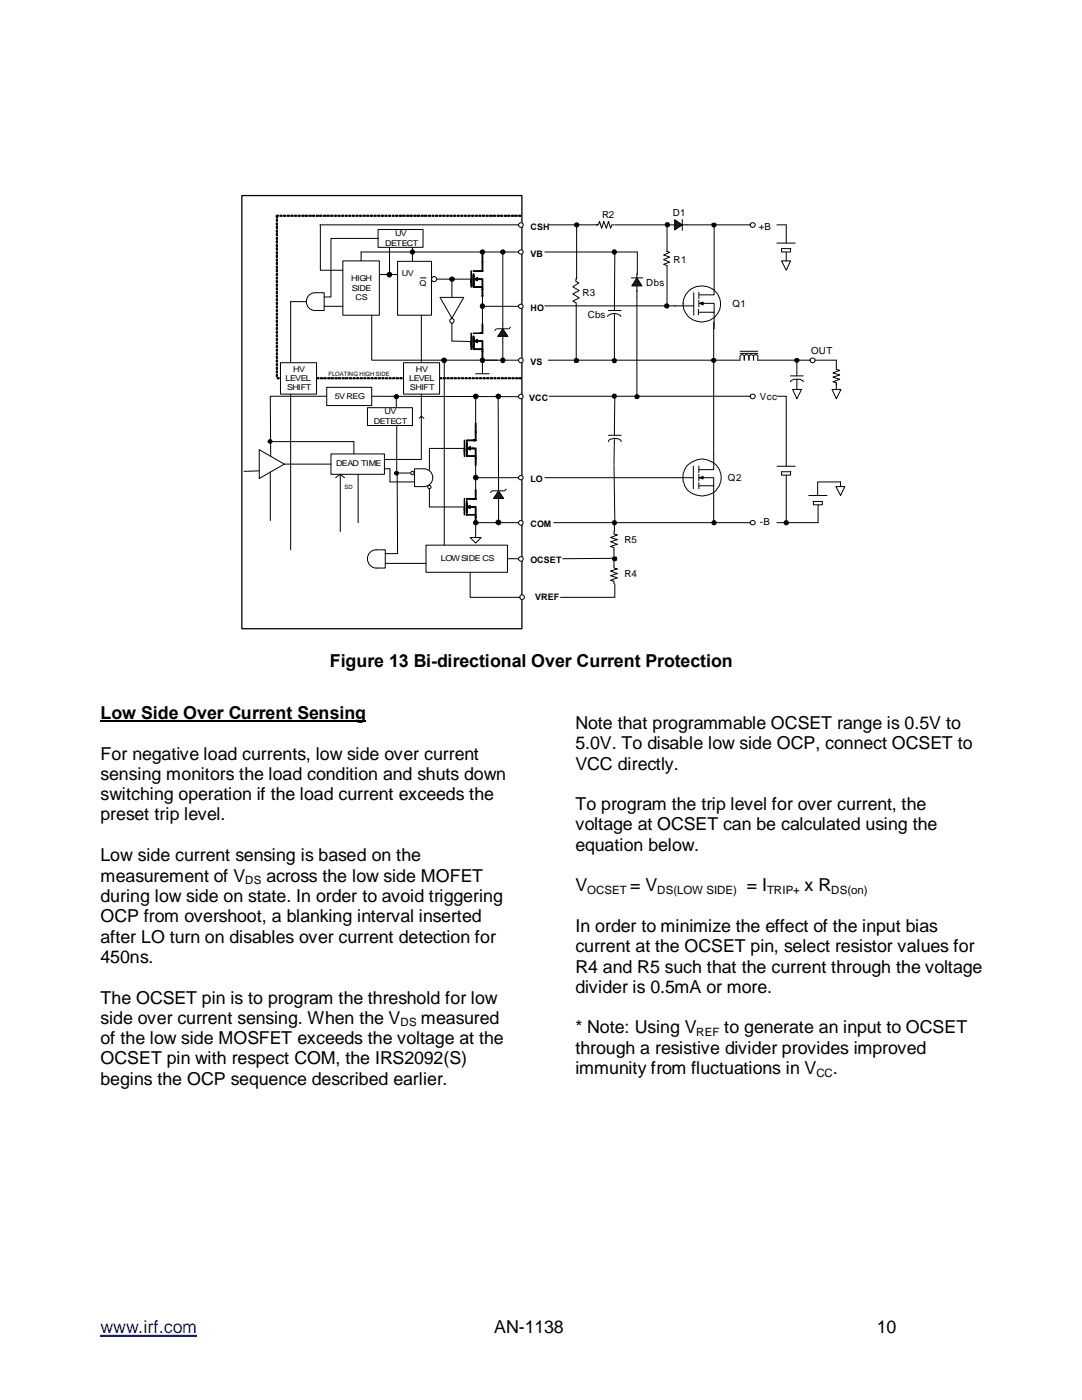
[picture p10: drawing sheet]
<svg xmlns="http://www.w3.org/2000/svg" width="216mm" height="279mm" viewBox="0 0 216 279" stroke-linecap="round" stroke-linejoin="round" font-family="sans-serif">
<path d="M20.1 266.5h19.2" fill="none" stroke="#00f" stroke-width=".2"/>
<path d="M20.1 266.6h19.2" fill="none" stroke="#00f" stroke-width=".25"/>
<path d="M48.3 39h55.8v86.5h-55.8z" fill="none" stroke="#000" stroke-width=".25"/>
<path d="M85 108.8h16.3v5.4h-16.3z" fill-rule="evenodd" fill="#fff"/>
<path d="M85 108.8h16.3v5.4h-16.3z" fill="none" stroke="#000" stroke-width=".2"/>
<path d="M68.4 52.1h7.3v10.8h-7.3z" fill-rule="evenodd" fill="#fff"/>
<path d="M68.4 52.1h7.3v10.8h-7.3z" fill="none" stroke="#000" stroke-width=".2"/>
<path d="M87.8 59.4h4.7l-2.3 4.1z" fill="#fff"/>
<path d="M87.8 59.4h4.7l-2.3 4.1z" fill="none" stroke="#000" stroke-width=".2"/>
<circle cx="86.6" cy="55.7" r=".51" fill="#fff"/>
<g fill="none" stroke="#000" stroke-width=".2">
<path d="M72.1 50.3v1.8M96.3 57.8v6.9M96.3 61.1h7.2"/>
<circle cx="86.6" cy="55.7" r=".51"/>
<circle cx="90.2" cy="55.7" r=".44"/>
<circle cx="96.3" cy="61.1" r=".45"/>
<circle cx="96.3" cy="71.9" r=".45"/>
</g>
<g fill="#000">
<circle cx="90.2" cy="55.7" r=".44"/>
<circle cx="96.3" cy="61.1" r=".45"/>
<circle cx="96.3" cy="71.9" r=".45"/>
</g>
<path d="M79.3 52.2h6.8v10.7h-6.8z" fill-rule="evenodd" fill="#fff"/>
<path d="M79.3 52.2h6.8v10.7h-6.8zM83.9 55.5h1.1M87.2 55.7h3v3.6" fill="none" stroke="#000" stroke-width=".2"/>
<circle cx="90.2" cy="64" r=".44" fill="#fff"/>
<g fill="none" stroke="#000" stroke-width=".2">
<path d="M72.1 50.3h31.4M90.2 55.7h3.9M90.2 64.5v3.6l3.9 .1M96.3 71.9h7.2"/>
<circle cx="96.3" cy="50.3" r=".43"/>
<circle cx="90.2" cy="64" r=".44"/>
</g>
<circle cx="96.3" cy="50.3" r=".43" fill="#000"/>
<path d="M73.3 81.4h9v3.5h-9z" fill-rule="evenodd" fill="#fff"/>
<path d="M72.4 79.1l31.1 .1M73.3 81.4h9v3.5h-9z" fill="none" stroke="#000" stroke-width=".2"/>
<path d="M66 90.6h10.7v4.1h-10.7z" fill-rule="evenodd" fill="#fff"/>
<g fill="none" stroke="#000" stroke-width=".2">
<path d="M94.9 79.1v5.4M66 90.6h10.7v4.1h-10.7zM77.8 93.6v2.6h4.9M79.2 94.4h2.8M92.7 89.5h-7v4.3M94.9 91.7v6.1M94.9 95.3h8.6M85.7 101.2h7M95.4 104.3h8.1"/>
<circle cx="94.9" cy="95.3" r=".45"/>
</g>
<circle cx="94.9" cy="95.3" r=".45" fill="#000"/>
<path d="M93.8 107.3h2.2l-1.1 1.1z" fill="#fff"/>
<g fill="none" stroke="#000" stroke-width=".2">
<path d="M82.3 49.9v2.3M94.6 55.7l.6-.3v.6zM74.2 62.9v9h25M79.1 79.3v2.1M94.6 68.1l.6-.4v.7zM93.2 89.5l.7-.4v.7zM93.1 101.2l.7-.4v.7zM93.8 107.3h2.2l-1.1 1.1zM94.9 103.9v3.4"/>
<circle cx="82.3" cy="50.3" r=".43"/>
<circle cx="79.1" cy="79.2" r=".43"/>
</g>
<g fill="#000">
<path d="M94.6 55.7l.6-.3v.6zM94.6 68.1l.6-.4v.7zM93.2 89.5l.7-.4v.7zM93.1 101.2l.7-.4v.7z"/>
<circle cx="82.3" cy="50.3" r=".43"/>
<circle cx="79.1" cy="79.2" r=".43"/>
</g>
<g fill="#000" stroke="#000" stroke-width=".2">
<path d="M94 56.7l.1 .6zM94.4 56.7h.2l-.1 .6zM94.4 55.6l1.5 .1-1.4 .1zM95.5 55.6h.8v1.7l-.1-.1v-1.5l.1 .1h-.7zM96.2 50.2l.2 .1-.1 2.1zM94 69.1l.1 .7zM94.4 69l.2 .1-.1 .7zM94.4 68l1.5 .1-1.4 .1zM95.6 68h.7v1.8l-.1-1.7 .1 .1-.8-.1zM92.6 90.5l.1 .6zM93.1 90.4l.1 .1-.1 .6zM93.1 89.4l1.5 .1-1.5 .1z"/>
<path d="M94.2 89.4h.8v1.7l-.2-.1v-1.5l.1 .1h-.7zM94.8 84.5h.2l-.1 1.9zM92.6 102.2l.1 .6zM93.1 101.1l1.2 .1-1.2 .1zM94.2 101.1h.8v1.7h-.2v-1.6l.1 .1h-.7z"/>
<path d="M94 54.1l.1 2.4zM94 55.9l.1 1z"/>
<path d="M94.4 54.8l.2 .1-.1 2.3zM94.4 54.7h.2l-.1 2.4z"/>
<path d="M94.4 57.2h2l-.1 .6-.1-.1v-.5l.1 .1zM96.2 57.7h.2v1.4h-.2l.1-.1 .1 .2h-.2z"/>
<path d="M96.2 52.3h.2l-.1 1.9h-.5v-.2h.5l-.1 .1zM94.4 54.1h2l-1.9 .1z"/>
<path d="M94 66.5l.1 2.3zM94 68.3l.1 1z"/>
<path d="M94.4 67.2h.2l-.1 2.4zM94.4 67.1h.2l-.1 2.3z"/>
<path d="M94.4 69.6h1.9v.5h-.1v-.4l.1 .1h-1.8zM96.2 70.1h.2l-.1 1.4z"/>
<path d="M96.2 64.7h.2l-.1 1.8h-.5h.5zM94.4 66.5h2z"/>
<path d="M92.6 87.8l.1 2.5zM92.6 89.6l.1 1.1z"/>
<path d="M92.6 99.5l.1 2.4zM92.6 101.4l.1 1z"/>
<path d="M93.1 88.6h.1l-.1 2.3zM93.1 88l.1 .1-.1 2.2z"/>
<path d="M93.1 91l1.8-.1 .1 .6h-.2v-.5l.1 .1h-1.8zM94.9 91.5h.1v1.4h-.2z"/>
<path d="M94.9 86l.1 .1v1.8l-.5 .1v-.2h.4l-.1 .1zM93.1 87.8l1.9 .1-1.9 .1z"/>
<path d="M94.8 97.8h.2v1.8h-.6l.1-.1h.4l-.1 .1zM93.1 99.5l1.9 .1-1.9 .1z"/>
<path d="M93.1 100.5l.1 .1-.1 2.3zM93.1 99.9l.1 .1-.1 2.3z"/>
<path d="M93.1 102.7h1.9v.6l-.2-.1 .1-.4zM94.9 103.1l.1 .1-.1 1.4z"/>
</g>
<circle cx="103.9" cy="44.9" r=".48" fill="#fff"/>
<g fill="none" stroke="#000" stroke-width=".2">
<path d="M63.8 44.9h39.7M63.9 44.9v9h4.5"/>
<circle cx="103.9" cy="44.9" r=".48"/>
</g>
<path d="M51.7 89.7l5 2.9-5 2.9z" fill="#fff"/>
<g fill="none" stroke="#000" stroke-width=".2">
<path d="M58 60.2v49.5M64.7 61.1h3.7M72.4 79.1h-18.5l.1 11.9M84.1 62.9v28.8h-7.4M88.6 71.9v36.9M51.7 89.7l5 2.9-5 2.9zM53.9 94.1v9.8M56.7 92.6h9.3M67 95.3l.9-.6 .8 .6M67.9 94.7v11.4M71.5 94.7v9.6M79.2 84.9v9.5"/>
<path d="M83.7 83.5l.4-.4 .5 .4"/>
<circle cx="88.6" cy="71.9" r=".48"/>
<circle cx="53.9" cy="88.1" r=".39"/>
<circle cx="94.9" cy="104.3" r=".44"/>
</g>
<g fill="#000">
<circle cx="88.6" cy="71.9" r=".48"/>
<circle cx="53.9" cy="88.1" r=".39"/>
<circle cx="94.9" cy="104.3" r=".44"/>
</g>
<g fill="#000" stroke="#000" stroke-width=".2">
<path d="M55.2 43l.3-.1 .1 .2-.4 .1zM55.9 43l.3-.1 .1 .3h-.4zM56.6 43l.3-.1 .2 .2-.5 .1zM57.3 43l.4-.1v.3h-.4zM58 43l.4-.1 .1 .2-.5 .1zM58.8 43l.3-.1 .1 .3h-.4zM59.5 43l.4-.1v.2l-.4 .1zM60.3 42.9l.4 .2-.5 .1zM60.9 43l.4-.1 .1 .2-.5 .1zM61.6 43l.4-.1 .1 .2-.5 .1zM62.4 43l.3-.1 .1 .2-.4 .1zM63.2 42.9l.4 .2-.5 .1zM63.8 43l.4-.1 .1 .2-.5 .1zM64.6 42.9l.4 .2-.4 .1zM65.2 43l.4-.1 .1 .3h-.5zM66 42.9l.5 .2-.5 .1zM66.7 43l.4-.1v.3h-.4zM67.5 42.9l.4 .2-.5 .1zM68.2 43l.3-.1 .1 .3h-.4zM68.9 42.9l.4 .2-.4 .1zM69.6 43l.3-.1 .1 .3h-.4zM70.3 43l.3-.1 .2 .2-.5 .1zM71 43l.4-.1v.3h-.4zM71.8 43l.3-.1 .1 .2-.4 .1zM72.5 43l.3-.1 .1 .3h-.4zM73.2 43l.3-.1 .2 .2-.5 .1zM73.9 43l.4-.1v.3h-.4zM74.6 43l.3-.1 .2 .2-.5 .1zM75.4 43l.3-.1 .1 .3h-.4zM76.1 43l.4-.1v.2l-.4 .1zM76.8 43l.3-.1 .1 .3h-.4zM77.5 43l.4-.1 .1 .2-.5 .1zM78.3 42.9l.3 .1v.2h-.3zM79 43l.3-.1 .1 .2-.4 .1zM79.7 43l.3-.1 .2 .2-.5 .1zM80.4 43l.4-.1 .1 .2-.5 .1zM81.2 42.9l.4 .2-.4 .1zM81.8 43l.4-.1 .1 .2-.5 .1zM82.6 42.9l.5 .2-.5 .1zM83.3 43l.4-.1v.3h-.4zM84.1 42.9l.4 .2-.5 .1zM84.7 43l.4-.1 .1 .3h-.5zM85.5 42.9l.4 .2-.4 .1zM86.2 43l.3-.1 .1 .3h-.4zM87 42.9l.4 .2-.5 .1zM87.6 43l.4-.1v.3h-.4zM88.4 43l.2-.1 .2 .2-.4 .1zM89.1 43l.3-.1 .1 .3h-.4zM89.8 43l.3-.1 .2 .2-.5 .1zM90.5 43l.3-.1 .1 .3h-.4zM91.2 43l.3-.1 .2 .2-.5 .1zM92 43l.3-.1 .1 .3h-.4zM92.7 43l.3-.1 .1 .2-.4 .1zM93.4 43l.3-.1 .1 .3h-.4zM94.1 43l.4-.1 .1 .2-.5 .1zM94.8 43l.4-.1v.3h-.4zM95.6 43l.3-.1 .1 .2-.4 .1zM96.3 43l.3-.1 .1 .3h-.4zM97 43l.4-.1 .1 .2-.5 .1zM97.7 43l.3-.1 .2 .2-.5 .1zM98.4 43l.4-.1 .1 .2-.5 .1zM99.2 42.9l.5 .2-.5 .1zM99.9 43l.3-.1 .1 .2-.4 .1zM100.7 42.9l.4 .2-.5 .1zM101.3 43l.4-.1 .1 .3h-.5zM102.1 42.9l.4 .2-.4 .1zM102.8 43l.3-.1 .1 .3h-.4zM103.5 42.9l.5 .2-.5 .1z"/>
<path d="M55.2 74.7h.1l.1 .1-.1 .4-.2-.2zM55.2 74l.2 .1-.1 .3-.2-.1zM55.2 73.3l.1-.1 .1 .2-.1 .3-.2-.1zM55.2 72.6h.2l-.1 .4-.2-.1zM55.2 71.9l.1-.1 .1 .2-.1 .3-.2-.2zM55.2 71.1l.2 .1-.1 .3h-.2zM55.2 70.4h.1l.1 .1-.1 .4-.2-.2zM55.2 69.7l.2 .1-.1 .3-.2-.1zM55.2 69l.1-.1 .1 .2-.1 .3-.2-.1zM55.2 68.3h.2l-.1 .4-.2-.1zM55.2 67.5h.1l.1 .1-.1 .4-.2-.2zM55.2 66.8l.2 .1-.1 .3-.2-.1zM55.2 66.1l.1-.1 .1 .2-.1 .3-.2-.1zM55.2 65.4h.2l-.1 .4-.2-.1zM55.2 64.7l.1-.1 .1 .2-.1 .3-.2-.2zM55.2 63.9l.2 .1-.1 .3h-.2zM55.2 63.2h.1l.1 .1-.1 .4-.2-.2zM55.2 62.5l.2 .1-.1 .3-.2-.1zM55.2 61.8l.1-.1 .1 .2-.1 .3-.2-.1zM55.2 61.1h.2l-.1 .4-.2-.1zM55.1 60.4h.3l-.1 .4zM55.2 59.6l.2 .1-.1 .3-.2-.1zM55.1 58.9h.3l-.1 .5zM55.2 58.2l.2 .1-.1 .3-.2-.1zM55.1 57.5h.3l-.1 .4zM55.2 56.7l.2 .1-.1 .3h-.2zM55.1 56h.3l-.1 .5zM55.2 55.3l.2 .1-.1 .3-.2-.1zM55.1 54.6h.3l-.1 .4zM55.2 53.8h.1l.1 .1-.1 .4-.2-.1zM55.1 53.2h.3l-.1 .4zM55.2 52.4l.1-.1 .1 .2-.1 .3-.2-.1zM55.1 51.7h.3l-.1 .5zM55.2 50.9h.1l.1 .2-.1 .3-.2-.1zM55.1 50.3h.3l-.1 .4zM55.2 49.5l.1-.1 .1 .2-.1 .4-.2-.1zM55.1 48.9h.3l-.1 .4zM55.2 48.1l.1-.1 .1 .2-.1 .3-.2-.1zM55.1 47.4h.3l-.1 .4zM55.2 46.6h.1l.1 .1-.1 .4-.2-.1zM55.2 45.9l.2 .1-.1 .4-.2-.2zM55.2 45.2l.1-.1 .1 .2-.1 .3h-.2zM55.1 44.5h.3l-.1 .5zM55.2 43.7h.1l.1 .2-.1 .3-.2-.1zM55.2 43l.2 .1-.1 .4-.2-.2z"/>
<path d="M103.6 75.4h.4l.1 .1-.5 .1zM103 75.4l.4 .1-.5 .1zM102.2 75.4h.3l.1 .1-.4 .1zM101.5 75.4h.3v.2h-.3zM100.7 75.4h.4l.1 .1-.5 .1zM100 75.4h.3l.2 .1-.5 .1zM99.3 75.4h.4v.1l-.4 .1zM98.6 75.4h.3l.1 .2h-.4zM97.8 75.4h.4l.1 .1-.5 .1zM97.1 75.4h.4v.2h-.4zM96.4 75.4h.3l.2 .1-.5 .1zM95.7 75.4h.3l.1 .2h-.4zM95 75.4h.2l.2 .1-.4 .1zM94.2 75.4h.4v.2h-.4zM93.5 75.4h.3l.2 .1-.5 .1zM92.8 75.4h.3l.1 .2h-.4zM92.1 75.4h.3l.1 .1-.4 .1zM91.4 75.4h.3l.1 .2h-.4zM90.7 75.4l.4 .1-.5 .1zM89.9 75.4h.4v.2h-.4zM89.2 75.4l.5 .1-.5 .1zM88.5 75.4h.3l.1 .2h-.4zM87.8 75.4l.4 .1-.4 .1zM87 75.4h.4l.1 .2h-.5zM86.4 75.4l.4 .1-.5 .1zM85.6 75.4h.3l.1 .1-.4 .1zM84.9 75.4l.4 .1-.4 .1zM84.1 75.4h.4l.1 .1-.5 .1zM83.5 75.4l.4 .1-.5 .1zM82.7 75.4h.4v.1l-.4 .1zM82 75.4h.3l.2 .1-.5 .1zM81.2 75.4h.4l.1 .1-.5 .1zM80.5 75.4h.4v.2h-.4zM79.8 75.4h.4l.1 .1-.5 .1zM79.1 75.4h.3l.1 .2h-.4zM78.4 75.4h.3l.1 .1-.4 .1zM77.6 75.4h.4l.1 .2h-.5zM76.9 75.4h.3l.2 .1-.5 .1zM76.2 75.4h.3l.1 .2h-.4zM75.5 75.4h.3l.1 .1-.4 .1zM74.8 75.4h.3l.1 .2h-.4zM74.1 75.4h.2l.2 .1-.4 .1zM73.3 75.4h.4v.2h-.4zM72.6 75.4h.3l.2 .1-.5 .1zM71.9 75.4h.3l.1 .2h-.4zM71.2 75.4l.4 .1-.4 .1zM70.5 75.4h.3l.1 .2h-.4zM69.8 75.4l.4 .1-.5 .1zM69 75.4h.3l.1 .2h-.4zM68.3 75.4l.4 .1-.4 .1zM67.5 75.4h.4l.1 .1-.5 .1zM66.9 75.4l.4 .1-.5 .1zM66.1 75.4h.4v.2h-.4zM65.4 75.4l.5 .1-.5 .1zM64.7 75.4h.3l.1 .1-.4 .1zM63.9 75.4h.4l.1 .1-.5 .1zM63.2 75.4h.4l.1 .1-.5 .1zM62.5 75.4h.3l.1 .2h-.4zM61.8 75.4h.3l.1 .1-.4 .1zM61.1 75.4h.3l.1 .2h-.4zM60.3 75.4h.4l.1 .1-.5 .1zM59.6 75.4h.3l.1 .2h-.4zM58.9 75.4h.3l.2 .1-.5 .1zM58.2 75.4h.3l.1 .2h-.4zM57.5 75.4h.2l.2 .1-.4 .1zM56.7 75.4h.4v.2h-.4zM56 75.4h.3l.2 .1-.5 .1zM55.3 75.4h.3l.1 .2h-.4z"/>
</g>
<circle cx="103.9" cy="50.3" r=".46" fill="#fff"/>
<circle cx="103.9" cy="50.3" r=".46" fill="none" stroke="#000" stroke-width=".2"/>
<circle cx="103.9" cy="61.1" r=".44" fill="#fff"/>
<circle cx="103.9" cy="61.1" r=".44" fill="none" stroke="#000" stroke-width=".2"/>
<circle cx="103.9" cy="71.9" r=".45" fill="#fff"/>
<circle cx="103.9" cy="71.9" r=".45" fill="none" stroke="#000" stroke-width=".2"/>
<circle cx="103.9" cy="79.1" r=".45" fill="#fff"/>
<circle cx="103.9" cy="79.1" r=".45" fill="none" stroke="#000" stroke-width=".2"/>
<circle cx="103.9" cy="95.3" r=".44" fill="#fff"/>
<circle cx="103.9" cy="95.3" r=".44" fill="none" stroke="#000" stroke-width=".2"/>
<circle cx="103.9" cy="104.3" r=".45" fill="#fff"/>
<circle cx="103.9" cy="104.3" r=".45" fill="none" stroke="#000" stroke-width=".2"/>
<circle cx="82.3" cy="94.4" r=".33" fill="#fff"/>
<circle cx="82.3" cy="94.4" r=".33" fill="none" stroke="#000" stroke-width=".2"/>
<circle cx="85.7" cy="97.2" r=".33" fill="#fff"/>
<g fill="none" stroke="#000" stroke-width=".2">
<path d="M54.3 88.1h16.3v2.5M76.7 93.6h1.1M82.7 93.6a3.3 3.3 0 0 1 3.1 .5 1.77 1.77 0 0 1 .4 1.9 1.77 1.77 0 0 1-1.6 1.1h-1.9zM85.7 97.5v3.7"/>
<circle cx="85.7" cy="97.2" r=".33"/>
</g>
<circle cx="103.9" cy="111.5" r=".48" fill="#fff"/>
<circle cx="103.9" cy="111.5" r=".48" fill="none" stroke="#000" stroke-width=".2"/>
<path d="M75.4 45.8h9v3.6h-9z" fill-rule="evenodd" fill="#fff"/>
<g fill="none" stroke="#000" stroke-width=".2">
<path d="M75.4 45.8h9v3.6h-9zM75.7 54.8h3.6M77.7 49.4v5.4M82.3 49.4v.9M94.9 74.6h2.7M96.3 72v2.6M99.2 65.6h2.2M100.3 64.7v3.6M51.6 94l-2.9 .1M79.2 94.4l.1 16.1h-2.4"/>
<circle cx="77.7" cy="54.8" r=".48"/>
<circle cx="94.9" cy="79.1" r=".45"/>
<circle cx="79.1" cy="94.4" r=".39"/>
</g>
<g fill="#000">
<circle cx="77.7" cy="54.8" r=".48"/>
<circle cx="94.9" cy="79.1" r=".45"/>
<circle cx="79.1" cy="94.4" r=".39"/>
</g>
<path d="M100.3 65.6l1 1.5h-2z" fill="#1a1a1a"/>
<g fill="none" stroke="#000" stroke-width=".2">
<path d="M100.3 50.3v14.4M99.1 65.6l-.4 .4M100.3 65.6l1 1.5h-2zM100.3 68.3v3.6M101.9 65.3l-.3 .3M98.3 98h2.3M99.5 97v3.7"/>
<circle cx="100.3" cy="50.3" r=".43"/>
<circle cx="100.4" cy="71.9" r=".45"/>
</g>
<g fill="#000">
<circle cx="100.3" cy="50.3" r=".43"/>
<circle cx="100.4" cy="71.9" r=".45"/>
</g>
<path d="M99.5 98l1 1.5h-2z" fill="#1a1a1a"/>
<g fill="none" stroke="#000" stroke-width=".2">
<path d="M61.6 58.9a3.3 3.3 0 0 1 3.1-.5v3.6a3.3 3.3 0 0 1-3.1-.5 1.84 1.84 0 0 1 0-2.6zM75.5 47.6h-9.5v11.7h-1.3M58 60.2h3.1M99.4 79.1l.1 17.9M98.2 98l-.3 .3M99.5 98l1 1.5h-2zM101 97.6l-.3 .4M99.5 100.7v3.5M101.3 111.5h2.2"/>
<circle cx="99.4" cy="79.1" r=".45"/>
<circle cx="99.5" cy="104.3" r=".48"/>
</g>
<g fill="#000">
<circle cx="99.4" cy="79.1" r=".45"/>
<circle cx="99.5" cy="104.3" r=".48"/>
</g>
<path d="M80.5 72.4h7.2v6.3h-7.2z" fill-rule="evenodd" fill="#fff"/>
<path d="M80.5 72.4h7.2v6.3h-7.2z" fill="none" stroke="#000" stroke-width=".2"/>
<path d="M56 72.4h7.2v6.3h-7.2z" fill-rule="evenodd" fill="#fff"/>
<path d="M56 72.4h7.2v6.3h-7.2z" fill="none" stroke="#000" stroke-width=".2"/>
<path d="M65.2 77.3h9v3.6h-9z" fill-rule="evenodd" fill="#fff"/>
<g fill="none" stroke="#000" stroke-width=".2">
<path d="M122.7 50.3l-.1 11.7M127.1 57.9v1.4M137.3 58.2a3.7 3.7 0 0 1 4.9-.5 3.7 3.7 0 0 1 1.1 4.8 3.7 3.7 0 0 1-4.7 1.5 3.7 3.7 0 0 1-2.1-4.5l.3-.7zM138.4 58.4v4.5M139.4 58.3v1.3M139.4 59.9v1.3M142.5 56.6v2.2h-3M156.9 44.9v3.6M65.2 77.3h9v3.6h-9zM121.2 63.2v-.1a1.82 1.82 0 0 1 2.7 .1M121.4 62h2.6M122.6 62.7v9.2"/>
<path d="M134.6 61h3.7M139.4 61.7v1.1zM139.4 62.3h3.1v3.3M139.5 60.5h3v1.8M139.6 60.5l.7-.2v.6zM142.1 71.6h.6l.1 .5-.2 .2h-.4l-.2-.2zM142.4 64.3v29.4h-3M147.7 71.9v-.7a.42 .42 0 0 1 .4-.4 .42 .42 0 0 1 .4 .4v.7v-.7a.47 .47 0 0 1 .5-.4 .47 .47 0 0 1 .4 .4v.7v-.7a.47 .47 0 0 1 .5-.4 .47 .47 0 0 1 .5 .4v.7v-.7a.42 .42 0 0 1 .4-.4 .42 .42 0 0 1 .4 .4v.7h10.4M147.7 70.5h3.5M147.7 70.1h3.5M157.7 76.2l.2-.3 .5-.2h1.3l.6 .3v.2M157.7 75h2.6"/>
<path d="M159 72.4v2.6M159 75.7v2M162.6 71.9h4.3v1.3M121.4 88.1a1.14 1.14 0 0 1 1.5-.6l.6 .1 .5 .5M121.4 86.9h2.6M134.8 95.3h3.5M137.2 92.8a3.9 3.9 0 0 1 4-1 3.9 3.9 0 0 1 2.6 3.1 3.7 3.7 0 0 1-5.1 3.8 3.7 3.7 0 0 1-1.5-5.9zM138.3 93v4.5M139.4 96.4v1.1zM139.4 96.9h3v2.9M139.4 95.3h3v1.6M139.4 93v1.3"/>
<path d="M139.4 94.7v1.2M139.5 95.3l.8-.2v.5zM73.8 110.2a3.3 3.3 0 0 1 3.1-.5v3.7a3.1 3.1 0 0 1-3.1-.6 1.89 1.89 0 0 1 0-2.6zM76.9 112.4h8.1M122.3 104.1a.44 .44 0 0 1 .6 0 .44 .44 0 0 1-.1 .6h-.4l-.1-.1zM122.3 111.3l.6-.1a.45 .45 0 0 1 .1 .6 .45 .45 0 0 1-.6 .1 .45 .45 0 0 1-.1-.6zM156.5 104.1l.4-.2a.44 .44 0 0 1 .4 .3 .44 .44 0 0 1-.2 .5h-.4l-.2-.2zM163.2 100.8v3.5"/>
<circle cx="122.6" cy="50.3" r=".42"/>
<circle cx="122.6" cy="72" r=".41"/>
</g>
<g fill="#000">
<path d="M139.6 60.5l.7-.2v.6z" fill-rule="evenodd"/>
<path d="M142.1 71.6h.6l.1 .5-.2 .2h-.4l-.2-.2z" fill-rule="evenodd"/>
<path d="M139.5 95.3l.8-.2v.5z" fill-rule="evenodd"/>
<path d="M122.3 104.1a.44 .44 0 0 1 .6 0 .44 .44 0 0 1-.1 .6h-.4l-.1-.1z" fill-rule="evenodd"/>
<path d="M122.3 111.3l.6-.1a.45 .45 0 0 1 .1 .6 .45 .45 0 0 1-.6 .1 .45 .45 0 0 1-.1-.6z" fill-rule="evenodd"/>
<path d="M156.5 104.1l.4-.2a.44 .44 0 0 1 .4 .3 .44 .44 0 0 1-.2 .5h-.4l-.2-.2z" fill-rule="evenodd"/>
<circle cx="122.6" cy="50.3" r=".42"/>
<circle cx="122.6" cy="72" r=".41"/>
</g>
<path d="M158.2 77.7h1.7l-.9 1.9z" fill="#fff"/>
<path d="M158.2 77.7h1.7l-.9 1.9z" fill="none" stroke="#000" stroke-width=".2"/>
<path d="M166 77.7h1.8l-.9 1.9z" fill="#fff"/>
<path d="M155 48.5h3.7M157.7 49.6v.7h-1.7v-.7h1.8M142.3 71.9h5.4M166 77.7h1.8l-.9 1.9zM166.9 76.4v1.3M155 93h3.7M156.9 94.8v9.5M157.7 94.1v.7h-1.7v-.7h1.8M161.4 98.9h3.6M162.2 100.1h1.9v.7h-1.8v-.7" fill="none" stroke="#000" stroke-width=".2"/>
<path d="M156 52.1h1.7l-.8 1.8z" fill="#fff"/>
<g fill="none" stroke="#000" stroke-width=".2">
<path d="M133 50.1l.6 .3-1.2 .5 1.2 .4-1.2 .5 1.2 .5-1.2 .4 .7 .3M156 52.1h1.7l-.8 1.8zM127.1 79.1h22.6M132.7 60.8l.3-.2 .4 .2v.5l-.1 .1a.42 .42 0 0 1-.6-.1 .42 .42 0 0 1 0-.5zM155 79.1h1.9v13.9M122.6 87.5l-.1 5M167.7 96.2h-4.5v2.7M122.5 112.9v.5l.7 .1-1.4 .5 1.4 .5-1.4 .4 1.4 .4-1.4 .5 .7 .2v.5M122.5 106.1v.5l.7 .2-1.4 .5 1.4 .4-1.4 .4 1.4 .5-1.4 .5 .7 .2v.4M122.6 104.3h27.1M155 104.3h8.2"/>
<circle cx="122.6" cy="79.1" r=".42"/>
<circle cx="150.2" cy="104.3" r=".47"/>
</g>
<g fill="#000">
<path d="M132.7 60.8l.3-.2 .4 .2v.5l-.1 .1a.42 .42 0 0 1-.6-.1 .42 .42 0 0 1 0-.5z" fill-rule="evenodd"/>
<circle cx="122.6" cy="79.1" r=".42"/>
</g>
<path d="M166.8 97.1h1.8l-.9 1.8z" fill="#fff"/>
<g fill="none" stroke="#000" stroke-width=".2">
<path d="M126 55.5h2.3M127.1 54.6v3.6M166.9 73.2v.5l.7 .2-1.4 .5 1.4 .4-1.4 .5 1.4 .4-1.4 .5 .7 .2v.5M142.4 99.8v4.5M166.8 97.1h1.8l-.9 1.8z"/>
<circle cx="142.5" cy="104.4" r=".41"/>
</g>
<circle cx="142.5" cy="104.4" r=".41" fill="#000"/>
<path d="M127.1 55.5l1 1.6h-2z" fill="#1a1a1a"/>
<path d="M127.1 55.5l1 1.6h-2zM133.4 44.9h3.7M136.1 43.8v2.2" fill="none" stroke="#000" stroke-width=".2"/>
<path d="M134.6 43.9l1.5 1-1.5 1z" fill="#1a1a1a"/>
<g fill="none" stroke="#000" stroke-width=".2">
<path d="M108.7 50.3h18.5v4.5M109.6 44.9h9.7M115 55.5l-.1 .6 .6 .4-1.2 .7 1.3 .8-1.3 .7 1.3 .7-1.3 .7 .7 .4v11.4M115.1 44.9v10.8M119 44.9h.4l.2-.7 .5 1.4 .4-1.4 .5 1.4 .4-1.4 .4 1.4 .3-.7h.4M122.7 44.9h10.7M127.1 59.3v19.8h-17.5M133.1 45v5.2M133.1 53v8M134.6 43.9l1.5 1-1.5 1zM137.1 44.9h12.6M142.5 44.9v11.7"/>
<path d="M155 44.9h1.9M156.9 50.3v1.8M108.7 61h26.1M109.4 71.9h33M114.7 71.6l.4-.1 .3 .2v.5a.45 .45 0 0 1-.7 .1 .45 .45 0 0 1 0-.7zM122.7 79.1l-.1 7.8M126.8 78.8h.5l.2 .2v.3a.44 .44 0 0 1-.7 .2 .44 .44 0 0 1 0-.7zM108.7 95.3h26.1M122.5 92.7l.2 11.3M167.7 96.2v.9M110.5 104.3h12.1v1.8M123 111.4l-10.7 .1"/>
<circle cx="115" cy="44.9" r=".41"/>
<circle cx="133.2" cy="44.9" r=".43"/>
<circle cx="142.5" cy="44.8" r=".41"/>
<circle cx="150.2" cy="44.9" r=".48"/>
<circle cx="150.2" cy="79.1" r=".48"/>
<circle cx="159" cy="71.9" r=".4"/>
<circle cx="162.1" cy="71.9" r=".48"/>
</g>
<g fill="#000">
<path d="M114.7 71.6l.4-.1 .3 .2v.5a.45 .45 0 0 1-.7 .1 .45 .45 0 0 1 0-.7z" fill-rule="evenodd"/>
<path d="M126.8 78.8h.5l.2 .2v.3a.44 .44 0 0 1-.7 .2 .44 .44 0 0 1 0-.7z" fill-rule="evenodd"/>
<circle cx="115" cy="44.9" r=".41"/>
<circle cx="133.2" cy="44.9" r=".43"/>
<circle cx="142.5" cy="44.8" r=".41"/>
<circle cx="159" cy="71.9" r=".4"/>
</g>
<circle cx="104.2" cy="119.2" r=".45" fill="#fff"/>
<g fill="none" stroke="#000" stroke-width=".2">
<path d="M93.8 114.2v5h9.9M122.5 109.7v3.2M122.7 116.5v2.7h-10.9"/>
<circle cx="104.2" cy="119.2" r=".45"/>
</g>
<path d="M20.1 143.9h53" fill="none" stroke="#000" stroke-width=".34"/>
<g font-size="3.6">
<text x="65.8" y="133.2">Figure 13 Bi-directional Over Current Protection</text>
<text x="20.1" y="143.4">Low Side Over Current Sensing</text>
<text x="114.8" y="145.5">Note that programmable OCSET range is 0.5V to</text>
<text x="114.8" y="149.5">5.0V. To disable low side OCP, connect OCSET to</text>
<text x="20.1" y="151.6">For negative load currents, low side over current</text>
<text x="20.1" y="155.7">sensing monitors the load condition and shuts down</text>
<text x="114.8" y="153.6">VCC directly.</text>
<text x="20.1" y="159.7">switching operation if the load current exceeds the</text>
<text x="114.8" y="161.6">To program the trip level for over current, the</text>
<text x="20.1" y="163.7">preset trip level.</text>
<text x="114.8" y="165.7">voltage at OCSET can be calculated using the</text>
<text x="20.1" y="171.9">Low side current sensing is based on the</text>
<text x="114.8" y="169.8">equation below.</text>
<text x="20.1" y="175.9">measurement of V</text>
<text x="53.2" y="175.9">across the low side MOFET</text>
<text x="114.8" y="177.9">V</text>
<text x="125.7" y="177.9">= V</text>
<text x="149" y="177.9">= I</text>
<text x="160.5" y="177.9">x R</text>
<text x="20.1" y="180">during low side on state. In order to avoid triggering</text>
<text x="20.1" y="184.1">OCP from overshoot, a blanking interval inserted</text>
<text x="20.1" y="188.1">after LO turn on disables over current detection for</text>
<text x="114.8" y="186">In order to minimize the effect of the input bias</text>
<text x="114.8" y="190.1">current at the OCSET pin, select resistor values for</text>
<text x="20.1" y="192.2">450ns.</text>
<text x="114.8" y="194.1">R4 and R5 such that the current through the voltage</text>
<text x="20.1" y="200.3">The OCSET pin is to program the threshold for low</text>
<text x="114.8" y="198.2">divider is 0.5mA or more.</text>
<text x="20.1" y="208.4">of the low side MOSFET exceeds the voltage at the</text>
<text x="20.1" y="204.3">side over current sensing. When the V</text>
<text x="84" y="204.3">measured</text>
<text x="114.8" y="206.2">* Note: Using V</text>
<text x="144.5" y="206.2">to generate an input to OCSET</text>
<text x="20.1" y="212.4">OCSET pin with respect COM, the IRS2092(S)</text>
<text x="114.8" y="210.3">through a resistive divider provides improved</text>
<text x="114.8" y="214.4">immunity from fluctuations in V</text>
<text x="166.2" y="214.4">.</text>
<text x="20.1" y="216.5">begins the OCP sequence described earlier.</text>
<text x="98.6" y="266.1">AN-1138</text>
<text x="174.9" y="266.1">10</text>
</g>
<text font-size="3.6" fill="#00f" x="20.1" y="266.1">www.irf.com</text>
<g font-size="2.3">
<text x="48.9" y="176.4">DS</text>
<text x="117.2" y="178.4">OCSET</text>
<text x="131.1" y="178.4">DS(LOW SIDE)</text>
<text x="153.1" y="178.4">TRIP+</text>
<text x="165.9" y="178.4">DS(on)</text>
<text x="79.9" y="204.8">DS</text>
<text x="138.9" y="206.8">REF</text>
<text x="162.9" y="214.9">CC</text>
</g>
<g font-size="1.9">
<text x="120.1" y="43.6">R2</text>
<text x="134.3" y="43.1">D1</text>
<text x="151.4" y="45.8">+B</text>
<text x="134.4" y="52.4">R1</text>
<text x="116.2" y="59">R3</text>
<text x="128.9" y="57.1">Dbs</text>
<text x="117.3" y="63.5">Cbs</text>
<text x="146.1" y="61.3">Q1</text>
<text x="161.9" y="70.7">OUT</text>
<text x="151.6" y="79.8">Vcc</text>
<text x="145.2" y="95.9">Q2</text>
<text x="151.6" y="104.8">-B</text>
<text x="124.6" y="108.4">R5</text>
<text x="124.6" y="115.1">R4</text>
</g>
<g font-size="1.8">
<text x="105.8" y="45.8">CSH</text>
<text x="105.8" y="51.2">VB</text>
<text x="105.8" y="62.1">HO</text>
<text x="105.8" y="72.8">VS</text>
<text x="105.6" y="80">VCC</text>
<text x="105.8" y="96.3">LO</text>
<text x="105.8" y="105.2">COM</text>
<text x="105.8" y="112.3">OCSET</text>
<text x="106.8" y="119.8">VREF</text>
</g>
<g font-size="1.6">
<text x="78.8" y="47.2">UV</text>
<text x="76.9" y="49.1">DETECT</text>
<text x="70.1" y="56.1">HIGH</text>
<text x="70.2" y="58">SIDE</text>
<text x="71" y="59.9">CS</text>
<text x="80.2" y="55.1">UV</text>
<text x="83.7" y="57.1">Q</text>
<text x="57" y="75.9">LEVEL</text>
<text x="57.3" y="77.9">SHIFT</text>
<text x="58.5" y="74.2">HV</text>
<text x="81.6" y="75.9">LEVEL</text>
<text x="81.8" y="77.9">SH</text>
<text x="83" y="74.2">HV</text>
<text x="84.1" y="77.9">IFT</text>
<text x="66.8" y="79.6">5V REG</text>
<text x="76.7" y="82.7">UV</text>
<text x="74.6" y="84.7">DETECT</text>
<text x="67.1" y="93">DEAD TIME</text>
<text x="88" y="112">LOWSIDE CS</text>
</g>
<g font-size="1.2">
<text x="65.5" y="75.1">FLOATING HIGH SIDE</text>
<text x="68.7" y="97.6">SD</text>
</g>
</svg>
